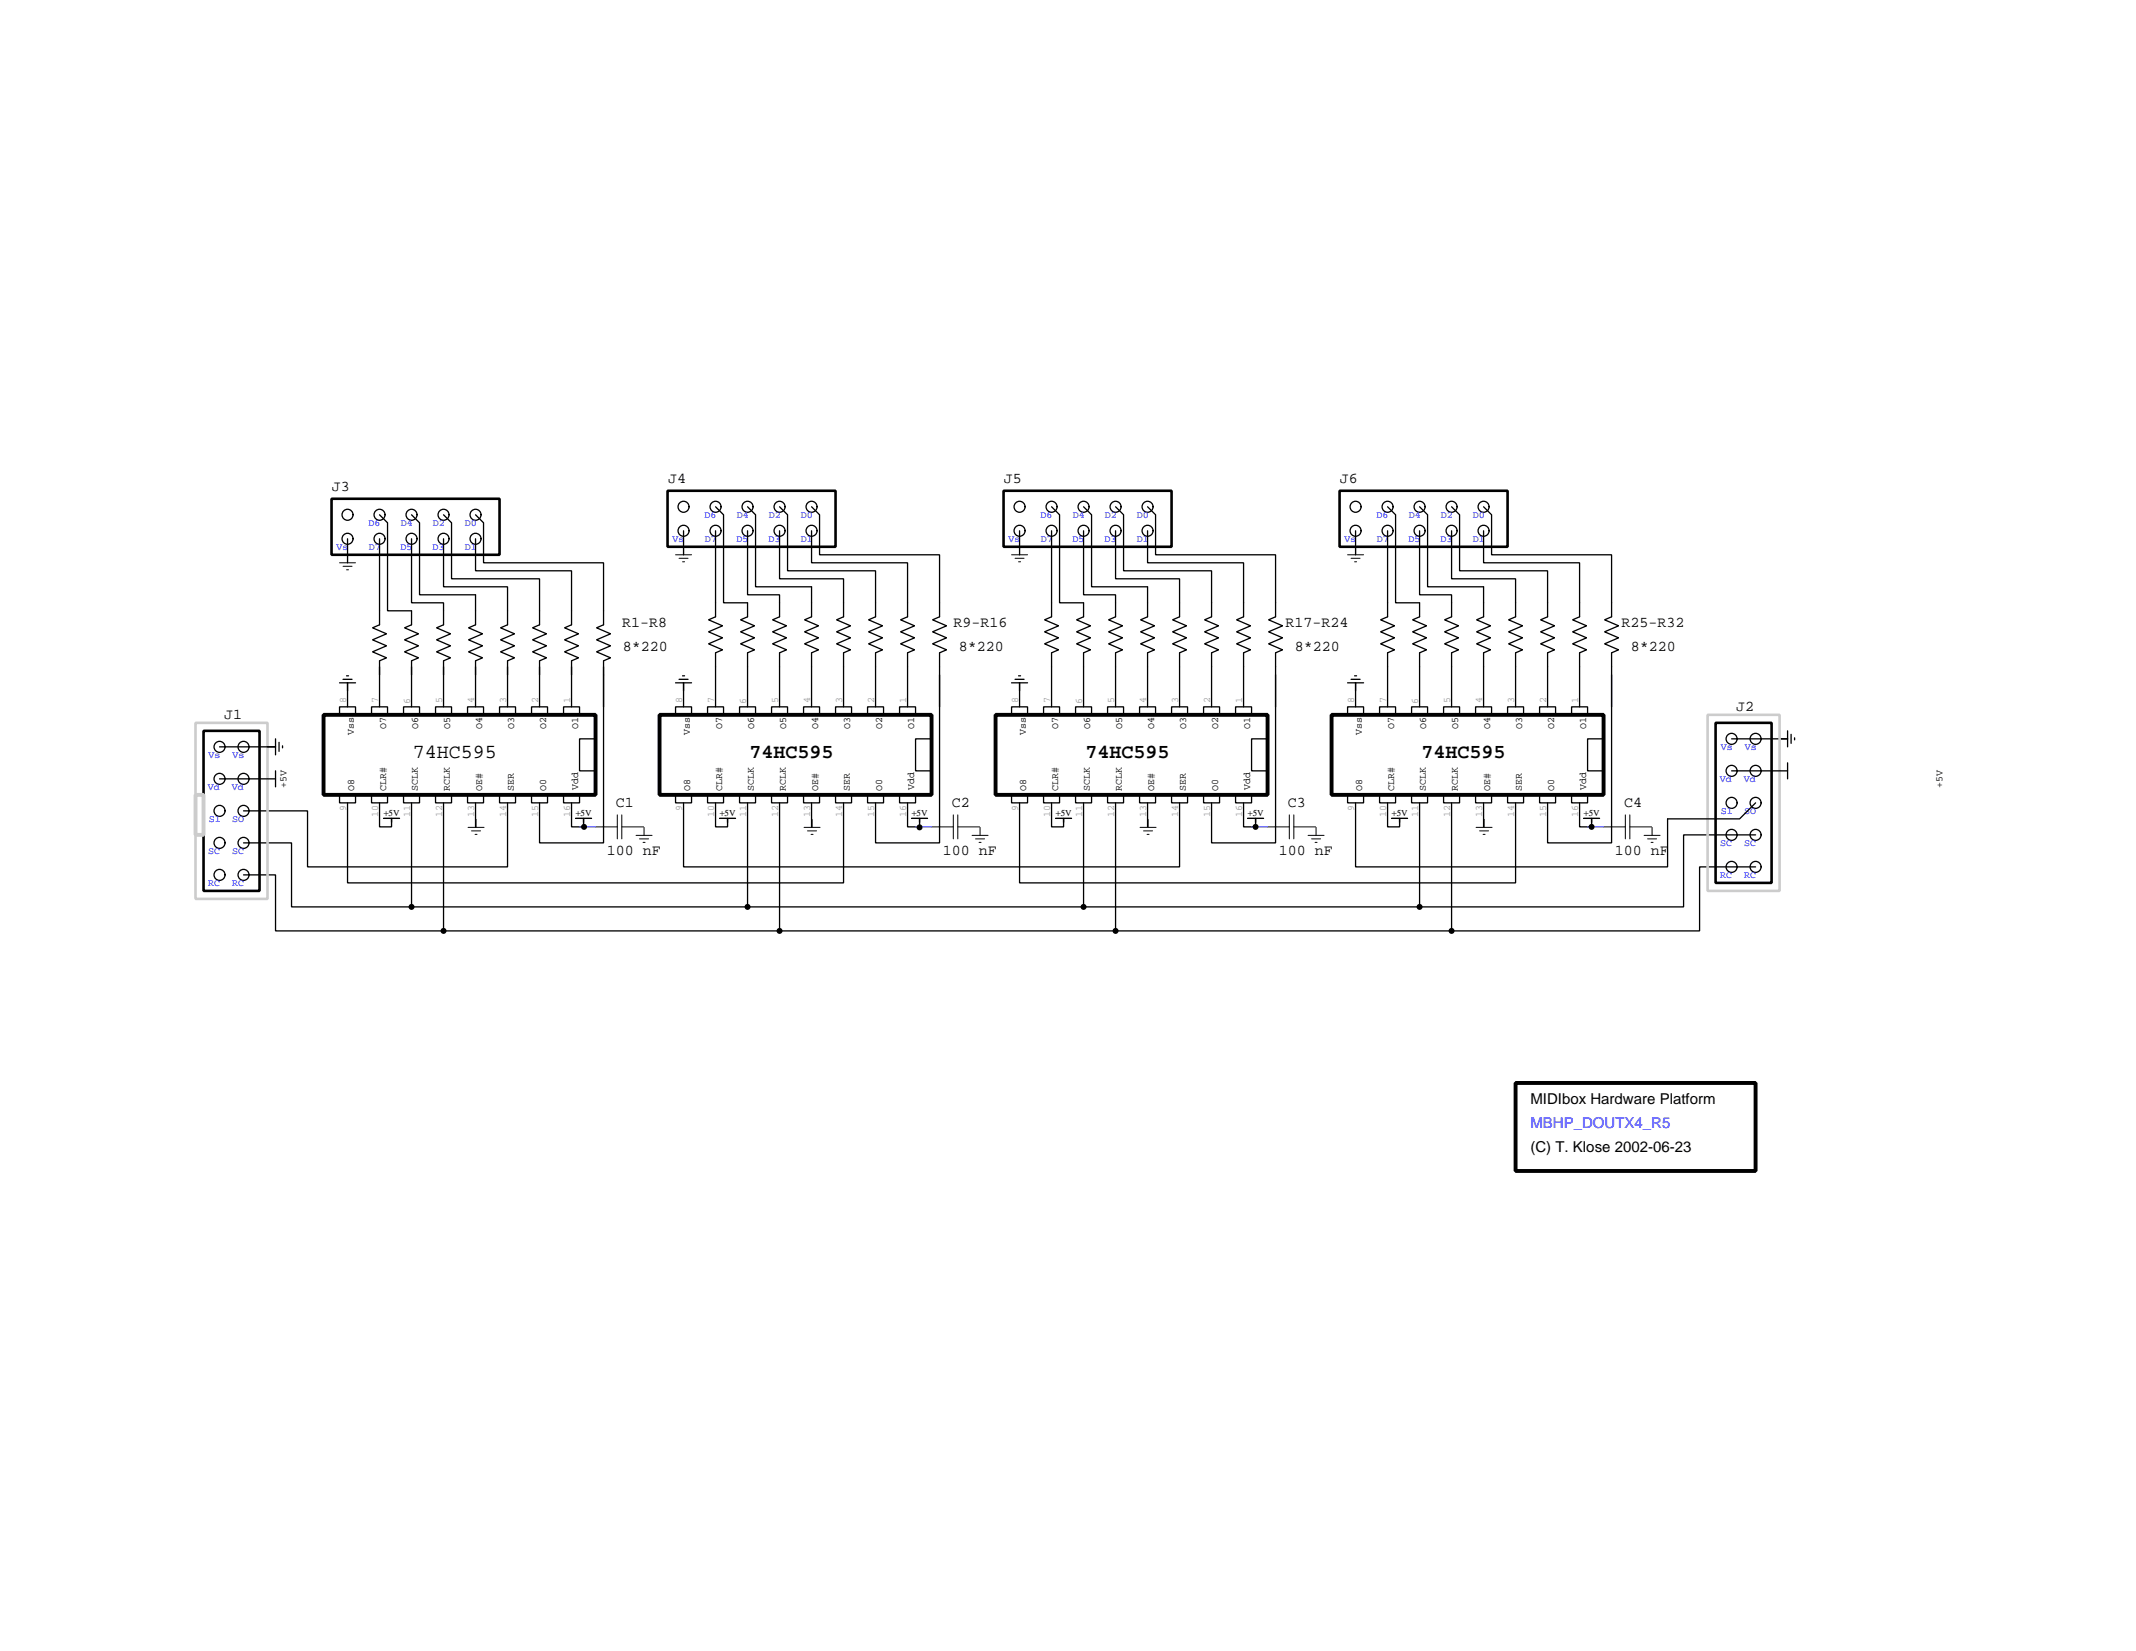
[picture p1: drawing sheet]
<svg xmlns="http://www.w3.org/2000/svg" width="279mm" height="216mm" viewBox="0 0 279 216" stroke-linecap="round" stroke-linejoin="round" font-family="sans-serif">
<path d="M42.3 93.5h35.6v10.4h-35.6zM86.3 93.5h35.6v10.4h-35.6zM130.2 93.5h35.6v10.4h-35.6zM174.2 93.5h35.6v10.4h-35.6zM198.2 141.6h31.4v11.5h-31.4z" fill="none" stroke="#000" stroke-width=".51"/>
<g fill="none" stroke="#000" stroke-width=".17">
<path d="M45.5 70.5v3.1M49.6 70.5v11.2l-.9 .4 1.9 .8-1.9 .8 1.9 .8-1.9 .7 1.9 .8-1 .4v6M49.6 67.3l1.1 1.1v11.5h3.1v1.8l-.9 .4 1.8 .8-1.8 .8 1.8 .8-1.8 .7 1.8 .8-.9 .4v6M53.8 70.5v8.3h4.2v2.9l-.9 .4 1.8 .8-1.8 .8 1.8 .8-1.8 .7 1.8 .8-.9 .4v6M53.8 67.3l1.1 1.1v9.4h7.3v3.9l-.9 .4 1.8 .8-1.8 .8 1.8 .8-1.8 .7 1.8 .8-.9 .4v6M58 70.5v6.2h8.4v5l-.9 .4 1.8 .8-1.8 .8 1.8 .8-1.8 .7 1.8 .8-.9 .4v6M58 67.3l1.1 1.1v7.3h11.5v6l-.9 .4 1.8 .8-1.8 .8 1.8 .8-1.8 .7 1.8 .8-.9 .4v6M62.2 70.5v4.1h12.6v7.1l-1 .4 1.9 .8-1.9 .8 1.9 .8-1.9 .7 1.9 .8-.9 .4v6M62.2 67.3l1 1.1v5.2h15.7v8.1l-.9 .4 1.9 .8-1.9 .8 1.9 .8-1.9 .7 1.9 .8-1 .4v6M89.4 69.4v3.1M93.6 69.4v11.3l-.9 .4 1.8 .7-1.8 .8 1.8 .8-1.8 .8 1.8 .8-.9 .4v7M93.6 66.3l1 1v11.5h3.2v1.9l-.9 .4 1.8 .7-1.8 .8 1.8 .8-1.8 .8 1.8 .8-.9 .4v7"/>
<path d="M97.8 69.4v8.4h4.2v2.9l-.9 .4 1.8 .7-1.8 .8 1.8 .8-1.8 .8 1.8 .8-.9 .4v7M97.8 66.3l1 1v9.4h7.4v4l-1 .4 1.9 .7-1.9 .8 1.9 .8-1.9 .8 1.9 .8-.9 .4v7M102 69.4v6.3h8.3v5l-.9 .4 1.9 .7-1.9 .8 1.9 .8-1.9 .8 1.9 .8-1 .4v7M102 66.3l1 1v7.3h11.5v6.1l-.9 .4 1.8 .7-1.8 .8 1.8 .8-1.8 .8 1.8 .8-.9 .4v7M106.2 69.4v4.2h12.5v7.1l-.9 .4 1.8 .7-1.8 .8 1.8 .8-1.8 .8 1.8 .8-.9 .4v7M106.2 66.3l1 1v5.2h15.7v8.2l-.9 .4 1.8 .7-1.8 .8 1.8 .8-1.8 .8 1.8 .8-.9 .4v7M133.4 69.4v3.1M137.5 69.4v11.3l-.9 .4 1.9 .7-1.9 .8 1.9 .8-1.9 .8 1.9 .8-1 .4v7M137.5 66.3l1.1 1v11.5h3.1v1.9l-.9 .4 1.9 .7-1.9 .8 1.9 .8-1.9 .8 1.9 .8-1 .4v7M141.7 69.4v8.4h4.2v2.9l-.9 .4 1.8 .7-1.8 .8 1.8 .8-1.8 .8 1.8 .8-.9 .4v7M141.7 66.3l1.1 1v9.4h7.3v4l-.9 .4 1.8 .7-1.8 .8 1.8 .8-1.8 .8 1.8 .8-.9 .4v7M145.9 69.4v6.3h8.4v5l-.9 .4 1.8 .7-1.8 .8 1.8 .8-1.8 .8 1.8 .8-.9 .4v7"/>
<path d="M145.9 66.3l1.1 1v7.3h11.5v6.1l-.9 .4 1.8 .7-1.8 .8 1.8 .8-1.8 .8 1.8 .8-.9 .4v7M150.1 69.4v4.2h12.6v7.1l-.9 .4 1.8 .7-1.8 .8 1.8 .8-1.8 .8 1.8 .8-.9 .4v7M150.1 66.3l1.1 1v5.2h15.7v8.2l-1 .4 1.9 .7-1.9 .8 1.9 .8-1.9 .8 1.9 .8-.9 .4v7M177.3 69.4v3.1M181.5 69.4v11.3l-.9 .4 1.8 .7-1.8 .8 1.8 .8-1.8 .8 1.8 .8-.9 .4v7M181.5 66.3l1 1v11.5h3.2v1.9l-.9 .4 1.8 .7-1.8 .8 1.8 .8-1.8 .8 1.8 .8-.9 .4v7M185.7 69.4v8.4h4.2v2.9l-.9 .4 1.8 .7-1.8 .8 1.8 .8-1.8 .8 1.8 .8-.9 .4v7M185.7 66.3l1 1v9.4h7.4v4l-1 .4 1.9 .7-1.9 .8 1.9 .8-1.9 .8 1.9 .8-.9 .4v7M189.9 69.4v6.3h8.3v5l-.9 .4 1.9 .7-1.9 .8 1.9 .8-1.9 .8 1.9 .8-1 .4v7M189.9 66.3l1 1v7.3h11.5v6.1l-.9 .4 1.8 .7-1.8 .8 1.8 .8-1.8 .8 1.8 .8-.9 .4v7M194.1 69.4v4.2h12.5v7.1l-.9 .4 1.8 .7-1.8 .8 1.8 .8-1.8 .8 1.8 .8-.9 .4v7M194.1 66.3l1 1v5.2h15.7v8.2l-.9 .4 1.8 .7-1.8 .8 1.8 .8-1.8 .8 1.8 .8-.9 .4v7"/>
<path d="M28.7 97.7h7.3M36 96.6v2.1M36.5 97.1v1.2M37 97.5v.3M44.4 92.4h2.1v1.1h-2.1zM44.4 89.3h2.1M44.9 88.8h1.1M45.3 88.4h.3M45.5 89.3v3.1M48.6 92.4h2.1v1.1h-2.1zM52.8 92.4h2.1v1.1h-2.1zM57 92.4h2.1v1.1h-2.1z"/>
<path d="M61.2 92.4h2.1v1.1h-2.1zM65.3 92.4h2.1v1.1h-2.1zM69.5 92.4h2.1v1.1h-2.1zM73.7 92.4h2.1v1.1h-2.1zM75.8 96.6h2.1v4.2h-2.1zM78.9 88.2v22h-8.3v-5.2M88.4 92.4h2.1v1.1h-2.1zM88.4 89.3h2.1M88.8 88.8h1.2M89.3 88.4h.2M89.4 89.3v3.1M92.6 92.4h2v1.1h-2z"/>
<path d="M96.7 92.4h2.1v1.1h-2.1zM100.9 92.4h2.1v1.1h-2.1zM105.1 92.4h2.1v1.1h-2.1zM109.3 92.4h2.1v1.1h-2.1zM113.5 92.4h2.1v1.1h-2.1zM117.7 92.4h2.1v1.1h-2.1zM119.8 96.6h2.1v4.2h-2.1zM122.9 88.2v22h-8.4v-5.2M132.3 92.4h2.1v1.1h-2.1zM132.3 89.3h2.1M132.8 88.8h1.2M133.2 88.4h.3"/>
<path d="M133.4 89.3v3.1M136.5 92.4h2.1v1.1h-2.1zM140.7 92.4h2.1v1.1h-2.1zM144.9 92.4h2.1v1.1h-2.1zM149.1 92.4h2.1v1.1h-2.1zM153.2 92.4h2.1v1.1h-2.1zM157.4 92.4h2.1v1.1h-2.1zM161.6 92.4h2.1v1.1h-2.1zM163.7 96.6h2.1v4.2h-2.1zM166.9 88.2v22h-8.4v-5.2M176.3 92.4h2.1v1.1h-2.1zM176.3 89.3h2.1"/>
<path d="M176.7 88.8h1.2M177.2 88.4h.2M177.3 89.3v3.1M180.5 92.4h2v1.1h-2zM184.6 92.4h2.1v1.1h-2.1zM188.8 92.4h2.1v1.1h-2.1zM193 92.4h2.1v1.1h-2.1zM197.2 92.4h2.1v1.1h-2.1zM201.4 92.4h2.1v1.1h-2.1zM205.6 92.4h2.1v1.1h-2.1zM207.7 96.6h2.1v4.2h-2.1zM210.8 88.2v22h-8.4v-5.2"/>
<path d="M226.5 96.6h7.3M233.8 95.6v2.1M233.8 99.8v2.1M234.3 96v1.2M234.7 96.5v.2M28.7 101.9h7.3M36 100.8v2.1M44.4 103.9h2.1v1.1h-2.1zM45.5 105v10.5h64.8v-10.5M48.6 103.9h2.1v1.1h-2.1zM49.6 105v3.1h1.6v-1M50.2 107h2.1"/>
<path d="M51.2 107v.5M52.8 103.9h2.1v1.1h-2.1zM53.8 105v13.6M57 103.9h2.1v1.1h-2.1zM58 105v16.7M61.2 103.9h2.1v1.1h-2.1zM62.2 105v3.1M65.3 103.9h2.1v1.1h-2.1zM66.4 105v8.4h-26.2v-7.4h-8.3M69.5 103.9h2.1v1.1h-2.1zM73.7 103.9h2.1v1.1h-2.1zM74.8 105v3.1h1.5v-1"/>
<path d="M75.3 107h2.1M76.3 107v.5M88.4 103.9h2.1v1.1h-2.1zM89.4 105v8.4h64.9v-8.4M92.6 103.9h2v1.1h-2zM93.6 105v3.1h1.6v-1M94.1 107h2.1M95.2 107v.5M96.7 103.9h2.1v1.1h-2.1zM97.8 105v13.6M100.9 103.9h2.1v1.1h-2.1zM102 105v16.7"/>
<path d="M105.1 103.9h2.1v1.1h-2.1zM106.2 105v3.1M109.3 103.9h2.1v1.1h-2.1zM113.5 103.9h2.1v1.1h-2.1zM117.7 103.9h2.1v1.1h-2.1zM118.7 105v3.1h1.6v-1M119.2 107h2.1M120.3 107v.5M132.3 103.9h2.1v1.1h-2.1zM133.4 105v10.5h64.8v-10.5M136.5 103.9h2.1v1.1h-2.1zM137.5 105v3.1h1.6v-1"/>
<path d="M138.1 107h2.1M139.1 107v.5M140.7 103.9h2.1v1.1h-2.1zM141.7 105v13.6M144.9 103.9h2.1v1.1h-2.1zM145.9 105v16.7M149.1 103.9h2.1v1.1h-2.1zM150.1 105v3.1M153.2 103.9h2.1v1.1h-2.1zM157.4 103.9h2.1v1.1h-2.1zM161.6 103.9h2.1v1.1h-2.1zM162.7 105v3.1h1.5v-1"/>
<path d="M163.2 107h2.1M164.2 107v.5M176.3 103.9h2.1v1.1h-2.1zM177.3 105v8.4h40.8v-6.3h9.4l2.1-2.1M180.5 103.9h2v1.1h-2zM181.5 105v3.1h1.6v-1M182 107h2.1M183.1 107v.5M184.6 103.9h2.1v1.1h-2.1zM185.7 105v13.6M188.8 103.9h2.1v1.1h-2.1zM189.9 105v16.7"/>
<path d="M193 103.9h2.1v1.1h-2.1zM194.1 105v3.1M197.2 103.9h2.1v1.1h-2.1zM201.4 103.9h2.1v1.1h-2.1zM205.6 103.9h2.1v1.1h-2.1zM206.6 105v3.1h1.6v-1M207.1 107h2.1M208.2 107v.5M226.5 100.8h7.3M229.6 109.2h-9.4v9.4h-182.1v-8.4h-6.2M229.6 113.4h-7.3v8.3h-186.3v-7.3h-4.1"/>
<circle cx="45.5" cy="67.3" r=".72"/>
<circle cx="45.5" cy="70.5" r=".72"/>
<circle cx="49.6" cy="67.3" r=".72"/>
<circle cx="49.6" cy="70.5" r=".72"/>
<circle cx="53.8" cy="67.3" r=".72"/>
<circle cx="53.8" cy="70.5" r=".72"/>
<circle cx="58" cy="67.3" r=".72"/>
<circle cx="58" cy="70.5" r=".72"/>
<circle cx="62.2" cy="67.3" r=".72"/>
<circle cx="62.2" cy="70.5" r=".72"/>
<circle cx="89.4" cy="66.3" r=".72"/>
<circle cx="89.4" cy="69.4" r=".72"/>
<circle cx="93.6" cy="66.3" r=".72"/>
<circle cx="93.6" cy="69.4" r=".72"/>
<circle cx="97.8" cy="66.3" r=".72"/>
<circle cx="97.8" cy="69.4" r=".72"/>
<circle cx="102" cy="66.3" r=".72"/>
<circle cx="102" cy="69.4" r=".72"/>
<circle cx="106.2" cy="66.3" r=".72"/>
<circle cx="106.2" cy="69.4" r=".72"/>
<circle cx="133.4" cy="66.3" r=".72"/>
<circle cx="133.4" cy="69.4" r=".72"/>
<circle cx="137.5" cy="66.3" r=".72"/>
<circle cx="137.5" cy="69.4" r=".72"/>
<circle cx="141.7" cy="66.3" r=".72"/>
<circle cx="141.7" cy="69.4" r=".72"/>
<circle cx="145.9" cy="66.3" r=".72"/>
<circle cx="145.9" cy="69.4" r=".72"/>
<circle cx="150.1" cy="66.3" r=".72"/>
<circle cx="150.1" cy="69.4" r=".72"/>
<circle cx="177.3" cy="66.3" r=".72"/>
<circle cx="177.3" cy="69.4" r=".72"/>
<circle cx="181.5" cy="66.3" r=".72"/>
<circle cx="181.5" cy="69.4" r=".72"/>
<circle cx="185.7" cy="66.3" r=".72"/>
<circle cx="185.7" cy="69.4" r=".72"/>
<circle cx="189.9" cy="66.3" r=".72"/>
<circle cx="189.9" cy="69.4" r=".72"/>
<circle cx="194.1" cy="66.3" r=".72"/>
<circle cx="194.1" cy="69.4" r=".72"/>
<circle cx="28.7" cy="97.7" r=".72"/>
<circle cx="31.9" cy="97.7" r=".72"/>
<circle cx="226.5" cy="96.6" r=".72"/>
<circle cx="229.6" cy="96.6" r=".72"/>
<circle cx="28.7" cy="110.2" r=".72"/>
<circle cx="28.7" cy="101.9" r=".72"/>
<circle cx="28.7" cy="114.4" r=".72"/>
<circle cx="28.7" cy="106" r=".72"/>
<circle cx="31.9" cy="110.2" r=".72"/>
<circle cx="31.9" cy="101.9" r=".72"/>
<circle cx="31.9" cy="114.4" r=".72"/>
<circle cx="31.9" cy="106" r=".72"/>
<circle cx="226.5" cy="105" r=".72"/>
<circle cx="226.5" cy="113.4" r=".72"/>
<circle cx="226.5" cy="100.8" r=".72"/>
<circle cx="226.5" cy="109.2" r=".72"/>
<circle cx="229.6" cy="105" r=".72"/>
<circle cx="229.6" cy="100.8" r=".72"/>
<circle cx="229.6" cy="113.4" r=".72"/>
<circle cx="229.6" cy="109.2" r=".72"/>
</g>
<g fill="none" stroke="#000" stroke-width=".13">
<path d="M44.4 73.6h2.1M44.9 74.1h1.1M45.3 74.5h.3M45.5 72.5v1.1M88.4 72.5h2.1M88.8 73h1.2M89.3 73.5h.2M89.4 71.5v1M132.3 72.5h2.1M132.8 73h1.2M133.2 73.5h.3M133.4 71.5v1"/>
<path d="M176.3 72.5h2.1M176.7 73h1.2M177.2 73.5h.2M177.3 71.5v1M50.2 107h2.1M51.2 107v1.1M61.2 108.2h2.1M61.7 108.7h1.2M62.1 109.1h.3M62.3 107.1v1.1M75.3 107h2.1M76.3 107v1.1"/>
<path d="M77.9 108.1h2.8M80.7 106.6v3.1M81.3 108.1h2.9M81.3 106.6v3.1M83.2 109.2h2.1M83.7 109.7h1.1M84.1 110.2h.3M84.2 108.2v1M94.1 107h2.1M95.2 107v1.1M105.2 108.2h2.1M105.6 108.7h1.2"/>
<path d="M106.1 109.1h.3M106.2 107.1v1.1M119.2 107h2.1M120.3 107v1.1M121.9 108.1h2.8M124.7 106.6v3.1M125.3 108.1h2.8M125.3 106.6v3.1M127.2 109.2h2M127.6 109.7h1.2M128.1 110.2h.2M128.2 108.2v1"/>
<path d="M138.1 107h2.1M139.1 107v1.1M149.1 108.2h2.1M149.6 108.7h1.2M150 109.1h.3M150.2 107.1v1.1M163.2 107h2.1M164.2 107v1.1M165.8 108.1h2.9M168.7 106.6v3.1M169.2 108.1h2.9M169.2 106.6v3.1"/>
<path d="M171.1 109.2h2.1M171.6 109.7h1.1M172 110.2h.3M172.1 108.2v1M182 107h2.1M183.1 107v1.1M193.1 108.2h2.1M193.5 108.7h1.2M194 109.1h.3M194.1 107.1v1.1M207.1 107h2.1M208.2 107v1.1"/>
<path d="M209.8 108.1h2.8M212.6 106.6v3.1M213.2 108.1h2.8M213.2 106.6v3.1M215.1 109.2h2M215.5 109.7h1.2M216 110.2h.2M216.1 108.2v1"/>
</g>
<g fill="#000">
<circle cx="53.8" cy="118.6" r=".39"/>
<circle cx="76.4" cy="108.1" r=".39"/>
<circle cx="97.8" cy="118.6" r=".39"/>
<circle cx="120.3" cy="108.2" r=".39"/>
<circle cx="141.7" cy="118.6" r=".39"/>
<circle cx="164.2" cy="108.1" r=".39"/>
<circle cx="185.7" cy="118.6" r=".39"/>
<circle cx="208.2" cy="108.1" r=".39"/>
<circle cx="58" cy="121.7" r=".39"/>
<circle cx="102" cy="121.7" r=".39"/>
<circle cx="145.9" cy="121.7" r=".39"/>
<circle cx="189.9" cy="121.7" r=".39"/>
</g>
<path d="M75.8 108.1h2.1M119.8 108.1h2.1M163.7 108.1h2.1M207.7 108.1h2.1" fill="none" stroke="#9c1fef" stroke-width=".17"/>
<path d="M43.4 65.2h21.9v7.3h-21.9zM87.3 64.2h22v7.3h-22zM131.3 64.2h21.9v7.3h-21.9zM175.2 64.2h22v7.3h-22zM26.6 95.6h7.3v20.9h-7.3zM224.4 94.5h7.3v21h-7.3z" fill="none" stroke="#000" stroke-width=".34"/>
<path d="M25.6 94.5h9.4v23h-9.4zM223.4 93.5h9.4v23h-9.4z" fill="none" stroke="#ccc" stroke-width=".34"/>
<path d="M25.6 103.9h1v5.3h-1z" fill="none" stroke="#ccc" stroke-width=".51"/>
<g font-size="2.6">
<text x="54" y="99.2">74HC595</text>
<text x="98" y="99.2">74HC595</text>
<text x="142" y="99.2">74HC595</text>
<text x="186" y="99.2">74HC595</text>
</g>
<g font-size="2">
<text x="43.4" y="64.3">J3</text>
<text x="87.4" y="63.2">J4</text>
<text x="131.3" y="63.2">J5</text>
<text x="175.3" y="63.2">J6</text>
<text x="81.4" y="82">R1-R8</text>
<text x="124.7" y="82">R9-R16</text>
<text x="168.1" y="82">R17-R24</text>
<text x="212.1" y="82">R25-R32</text>
<text x="81.5" y="85.2">8*220</text>
<text x="125.4" y="85.2">8*220</text>
<text x="169.4" y="85.2">8*220</text>
<text x="213.3" y="85.2">8*220</text>
<text x="29.3" y="94.1">J1</text>
<text x="227.1" y="93">J2</text>
<text x="80.6" y="105.6">C1</text>
<text x="124.5" y="105.6">C2</text>
<text x="168.5" y="105.6">C3</text>
<text x="212.4" y="105.6">C4</text>
<text x="79.4" y="111.9">100 nF</text>
<text x="123.3" y="111.9">100 nF</text>
<text x="167.3" y="111.9">100 nF</text>
<text x="211.2" y="111.9">100 nF</text>
<text x="200.2" y="144.4">MIDIbox Hardware Platform</text>
<text x="200.2" y="150.7">(C) T. Klose 2002-06-23</text>
</g>
<text font-size="2" fill="#00f" x="200.2" y="147.6">MBHP_DOUTX4_R5</text>
<g font-size="1.3" fill="#00f">
<text x="44" y="71.9">Vs</text>
<text x="48.2" y="68.8">D6</text>
<text x="48.2" y="71.9">D7</text>
<text x="52.4" y="71.9">D5</text>
<text x="52.4" y="68.8">D4</text>
<text x="56.6" y="71.9">D3</text>
<text x="56.6" y="68.8">D2</text>
<text x="60.8" y="71.9">D1</text>
<text x="60.8" y="68.8">D0</text>
<text x="88" y="70.8">Vs</text>
<text x="92.2" y="67.7">D6</text>
<text x="92.2" y="70.8">D7</text>
<text x="96.4" y="70.8">D5</text>
<text x="96.4" y="67.7">D4</text>
<text x="100.5" y="70.9">D3</text>
<text x="100.6" y="67.7">D2</text>
<text x="104.7" y="70.9">D1</text>
<text x="104.7" y="67.7">D0</text>
<text x="131.9" y="70.8">Vs</text>
<text x="136.1" y="67.7">D6</text>
<text x="136.1" y="70.8">D7</text>
<text x="140.3" y="70.8">D5</text>
<text x="140.3" y="67.7">D4</text>
<text x="144.5" y="70.9">D3</text>
<text x="144.5" y="67.7">D2</text>
<text x="148.7" y="70.9">D1</text>
<text x="148.7" y="67.7">D0</text>
<text x="175.9" y="70.8">Vs</text>
<text x="180.1" y="67.7">D6</text>
<text x="180.1" y="70.8">D7</text>
<text x="184.3" y="70.8">D5</text>
<text x="184.3" y="67.7">D4</text>
<text x="188.4" y="70.9">D3</text>
<text x="188.5" y="67.7">D2</text>
<text x="192.6" y="70.9">D1</text>
<text x="192.6" y="67.7">D0</text>
<text x="27.3" y="99.1">Vs</text>
<text x="30.4" y="99.1">Vs</text>
<text x="225.1" y="98">Vs</text>
<text x="228.2" y="98">Vs</text>
<text x="27.2" y="103.3">Vd</text>
<text x="27.3" y="107.5">SI</text>
<text x="30.3" y="103.3">Vd</text>
<text x="30.4" y="107.5">SO</text>
<text x="225" y="102.2">Vd</text>
<text x="225.1" y="106.4">SI</text>
<text x="228.1" y="102.2">Vd</text>
<text x="228.1" y="106.4">SO</text>
<text x="27.2" y="111.6">SC</text>
<text x="30.4" y="111.6">SC</text>
<text x="225" y="110.6">SC</text>
<text x="228.2" y="110.6">SC</text>
<text x="27.2" y="115.8">RC</text>
<text x="30.4" y="115.8">RC</text>
<text x="225" y="114.8">RC</text>
<text x="228.2" y="114.8">RC</text>
</g>
<g font-size="1.3" fill="#9c9a9c">
<text x="45.3" y="92" transform="rotate(-90 45.3 92)">8</text>
<text x="49.4" y="92" transform="rotate(-90 49.4 92)">7</text>
<text x="53.6" y="92" transform="rotate(-90 53.6 92)">6</text>
<text x="57.8" y="92" transform="rotate(-90 57.8 92)">5</text>
<text x="62" y="92" transform="rotate(-90 62 92)">4</text>
<text x="66.2" y="92" transform="rotate(-90 66.2 92)">3</text>
<text x="70.4" y="92" transform="rotate(-90 70.4 92)">2</text>
<text x="74.6" y="92" transform="rotate(-90 74.6 92)">1</text>
<text x="89.2" y="92" transform="rotate(-90 89.2 92)">8</text>
<text x="93.4" y="92" transform="rotate(-90 93.4 92)">7</text>
<text x="97.6" y="92" transform="rotate(-90 97.6 92)">6</text>
<text x="101.8" y="92" transform="rotate(-90 101.8 92)">5</text>
<text x="106" y="92" transform="rotate(-90 106 92)">4</text>
<text x="110.2" y="92" transform="rotate(-90 110.2 92)">3</text>
<text x="114.3" y="92" transform="rotate(-90 114.3 92)">2</text>
<text x="118.5" y="92" transform="rotate(-90 118.5 92)">1</text>
<text x="133.2" y="92" transform="rotate(-90 133.2 92)">8</text>
<text x="137.4" y="92" transform="rotate(-90 137.4 92)">7</text>
<text x="141.5" y="92" transform="rotate(-90 141.5 92)">6</text>
<text x="145.7" y="92" transform="rotate(-90 145.7 92)">5</text>
<text x="149.9" y="92" transform="rotate(-90 149.9 92)">4</text>
<text x="154.1" y="92" transform="rotate(-90 154.1 92)">3</text>
<text x="158.3" y="92" transform="rotate(-90 158.3 92)">2</text>
<text x="162.5" y="92" transform="rotate(-90 162.5 92)">1</text>
<text x="177.1" y="92" transform="rotate(-90 177.1 92)">8</text>
<text x="181.3" y="92" transform="rotate(-90 181.3 92)">7</text>
<text x="185.5" y="92" transform="rotate(-90 185.5 92)">6</text>
<text x="189.7" y="92" transform="rotate(-90 189.7 92)">5</text>
<text x="193.9" y="92" transform="rotate(-90 193.9 92)">4</text>
<text x="198.1" y="92" transform="rotate(-90 198.1 92)">3</text>
<text x="202.2" y="92" transform="rotate(-90 202.2 92)">2</text>
<text x="206.4" y="92" transform="rotate(-90 206.4 92)">1</text>
<text x="45.3" y="106.1" transform="rotate(-90 45.3 106.1)">9</text>
<text x="49.5" y="106.9" transform="rotate(-90 49.5 106.9)">10</text>
<text x="53.6" y="106.9" transform="rotate(-90 53.6 106.9)">11</text>
<text x="57.8" y="106.9" transform="rotate(-90 57.8 106.9)">12</text>
<text x="62" y="106.9" transform="rotate(-90 62 106.9)">13</text>
<text x="66.2" y="106.9" transform="rotate(-90 66.2 106.9)">14</text>
<text x="70.4" y="106.9" transform="rotate(-90 70.4 106.9)">15</text>
<text x="74.6" y="106.9" transform="rotate(-90 74.6 106.9)">16</text>
<text x="89.2" y="106.1" transform="rotate(-90 89.2 106.1)">9</text>
<text x="93.4" y="106.9" transform="rotate(-90 93.4 106.9)">10</text>
<text x="97.6" y="106.9" transform="rotate(-90 97.6 106.9)">11</text>
<text x="101.8" y="106.9" transform="rotate(-90 101.8 106.9)">12</text>
<text x="106" y="106.9" transform="rotate(-90 106 106.9)">13</text>
<text x="110.1" y="106.9" transform="rotate(-90 110.1 106.9)">14</text>
<text x="114.3" y="106.9" transform="rotate(-90 114.3 106.9)">15</text>
<text x="118.5" y="106.9" transform="rotate(-90 118.5 106.9)">16</text>
<text x="133.2" y="106.1" transform="rotate(-90 133.2 106.1)">9</text>
<text x="137.4" y="106.9" transform="rotate(-90 137.4 106.9)">10</text>
<text x="141.5" y="106.9" transform="rotate(-90 141.5 106.9)">11</text>
<text x="145.7" y="106.9" transform="rotate(-90 145.7 106.9)">12</text>
<text x="149.9" y="106.9" transform="rotate(-90 149.9 106.9)">13</text>
<text x="154.1" y="106.9" transform="rotate(-90 154.1 106.9)">14</text>
<text x="158.3" y="106.9" transform="rotate(-90 158.3 106.9)">15</text>
<text x="162.5" y="106.9" transform="rotate(-90 162.5 106.9)">16</text>
<text x="177.1" y="106.1" transform="rotate(-90 177.1 106.1)">9</text>
<text x="181.3" y="106.9" transform="rotate(-90 181.3 106.9)">10</text>
<text x="185.5" y="106.9" transform="rotate(-90 185.5 106.9)">11</text>
<text x="189.7" y="106.9" transform="rotate(-90 189.7 106.9)">12</text>
<text x="193.9" y="106.9" transform="rotate(-90 193.9 106.9)">13</text>
<text x="198.1" y="106.9" transform="rotate(-90 198.1 106.9)">14</text>
<text x="202.2" y="106.9" transform="rotate(-90 202.2 106.9)">15</text>
<text x="206.4" y="106.9" transform="rotate(-90 206.4 106.9)">16</text>
</g>
<g font-size="1.3">
<text x="50.5" y="95.3" transform="rotate(-90 50.5 95.3)">O7</text>
<text x="54.7" y="95.4" transform="rotate(-90 54.7 95.4)">O6</text>
<text x="58.9" y="95.4" transform="rotate(-90 58.9 95.4)">O5</text>
<text x="63.1" y="95.3" transform="rotate(-90 63.1 95.3)">O4</text>
<text x="67.2" y="95.4" transform="rotate(-90 67.2 95.4)">O3</text>
<text x="71.4" y="95.3" transform="rotate(-90 71.4 95.3)">O2</text>
<text x="75.6" y="95.4" transform="rotate(-90 75.6 95.4)">O1</text>
<text x="94.4" y="95.3" transform="rotate(-90 94.4 95.3)">O7</text>
<text x="98.6" y="95.4" transform="rotate(-90 98.6 95.4)">O6</text>
<text x="102.8" y="95.4" transform="rotate(-90 102.8 95.4)">O5</text>
<text x="107" y="95.3" transform="rotate(-90 107 95.3)">O4</text>
<text x="111.2" y="95.4" transform="rotate(-90 111.2 95.4)">O3</text>
<text x="115.4" y="95.3" transform="rotate(-90 115.4 95.3)">O2</text>
<text x="119.6" y="95.4" transform="rotate(-90 119.6 95.4)">O1</text>
<text x="138.4" y="95.3" transform="rotate(-90 138.4 95.3)">O7</text>
<text x="142.6" y="95.4" transform="rotate(-90 142.6 95.4)">O6</text>
<text x="146.8" y="95.4" transform="rotate(-90 146.8 95.4)">O5</text>
<text x="151" y="95.3" transform="rotate(-90 151 95.3)">O4</text>
<text x="155.2" y="95.4" transform="rotate(-90 155.2 95.4)">O3</text>
<text x="159.3" y="95.3" transform="rotate(-90 159.3 95.3)">O2</text>
<text x="163.5" y="95.4" transform="rotate(-90 163.5 95.4)">O1</text>
<text x="182.4" y="95.3" transform="rotate(-90 182.4 95.3)">O7</text>
<text x="186.5" y="95.4" transform="rotate(-90 186.5 95.4)">O6</text>
<text x="190.7" y="95.4" transform="rotate(-90 190.7 95.4)">O5</text>
<text x="194.9" y="95.3" transform="rotate(-90 194.9 95.3)">O4</text>
<text x="199.1" y="95.4" transform="rotate(-90 199.1 95.4)">O3</text>
<text x="203.3" y="95.3" transform="rotate(-90 203.3 95.3)">O2</text>
<text x="207.5" y="95.4" transform="rotate(-90 207.5 95.4)">O1</text>
<text x="46.3" y="96.1" transform="rotate(-90 46.3 96.1)">Vss</text>
<text x="90.2" y="96.1" transform="rotate(-90 90.2 96.1)">Vss</text>
<text x="134.2" y="96.1" transform="rotate(-90 134.2 96.1)">Vss</text>
<text x="178.1" y="96.1" transform="rotate(-90 178.1 96.1)">Vss</text>
<text x="37.5" y="103" transform="rotate(-90 37.5 103)">+5V</text>
<text x="46.3" y="103.4" transform="rotate(-90 46.3 103.4)">O8</text>
<text x="50.5" y="103.4" transform="rotate(-90 50.5 103.4)">CLR#</text>
<text x="54.7" y="103.5" transform="rotate(-90 54.7 103.5)">SCLK</text>
<text x="58.8" y="103.4" transform="rotate(-90 58.8 103.4)">RCLK</text>
<text x="63.1" y="103.4" transform="rotate(-90 63.1 103.4)">OE#</text>
<text x="67.2" y="103.5" transform="rotate(-90 67.2 103.5)">SER</text>
<text x="71.4" y="103.4" transform="rotate(-90 71.4 103.4)">O0</text>
<text x="75.6" y="103.4" transform="rotate(-90 75.6 103.4)">Vdd</text>
<text x="90.3" y="103.4" transform="rotate(-90 90.3 103.4)">O8</text>
<text x="94.5" y="103.4" transform="rotate(-90 94.5 103.4)">CLR#</text>
<text x="98.6" y="103.5" transform="rotate(-90 98.6 103.5)">SCLK</text>
<text x="102.8" y="103.4" transform="rotate(-90 102.8 103.4)">RCLK</text>
<text x="107" y="103.4" transform="rotate(-90 107 103.4)">OE#</text>
<text x="111.2" y="103.5" transform="rotate(-90 111.2 103.5)">SER</text>
<text x="115.4" y="103.4" transform="rotate(-90 115.4 103.4)">O0</text>
<text x="119.6" y="103.4" transform="rotate(-90 119.6 103.4)">Vdd</text>
<text x="134.2" y="103.4" transform="rotate(-90 134.2 103.4)">O8</text>
<text x="138.4" y="103.4" transform="rotate(-90 138.4 103.4)">CLR#</text>
<text x="142.6" y="103.5" transform="rotate(-90 142.6 103.5)">SCLK</text>
<text x="146.8" y="103.4" transform="rotate(-90 146.8 103.4)">RCLK</text>
<text x="151" y="103.4" transform="rotate(-90 151 103.4)">OE#</text>
<text x="155.1" y="103.5" transform="rotate(-90 155.1 103.5)">SER</text>
<text x="159.3" y="103.4" transform="rotate(-90 159.3 103.4)">O0</text>
<text x="163.5" y="103.4" transform="rotate(-90 163.5 103.4)">Vdd</text>
<text x="178.2" y="103.4" transform="rotate(-90 178.2 103.4)">O8</text>
<text x="182.4" y="103.4" transform="rotate(-90 182.4 103.4)">CLR#</text>
<text x="186.5" y="103.5" transform="rotate(-90 186.5 103.5)">SCLK</text>
<text x="190.7" y="103.4" transform="rotate(-90 190.7 103.4)">RCLK</text>
<text x="194.9" y="103.4" transform="rotate(-90 194.9 103.4)">OE#</text>
<text x="199.1" y="103.5" transform="rotate(-90 199.1 103.5)">SER</text>
<text x="203.3" y="103.4" transform="rotate(-90 203.3 103.4)">O0</text>
<text x="207.5" y="103.4" transform="rotate(-90 207.5 103.4)">Vdd</text>
<text x="254.1" y="103" transform="rotate(-90 254.1 103)">+5V</text>
</g>
<g font-size="1.2">
<text x="50.2" y="106.8">+5V</text>
<text x="75.3" y="106.8">+5V</text>
<text x="94.1" y="106.8">+5V</text>
<text x="119.3" y="106.8">+5V</text>
<text x="138.1" y="106.8">+5V</text>
<text x="163.2" y="106.8">+5V</text>
<text x="182" y="106.8">+5V</text>
<text x="207.2" y="106.8">+5V</text>
</g>
</svg>
